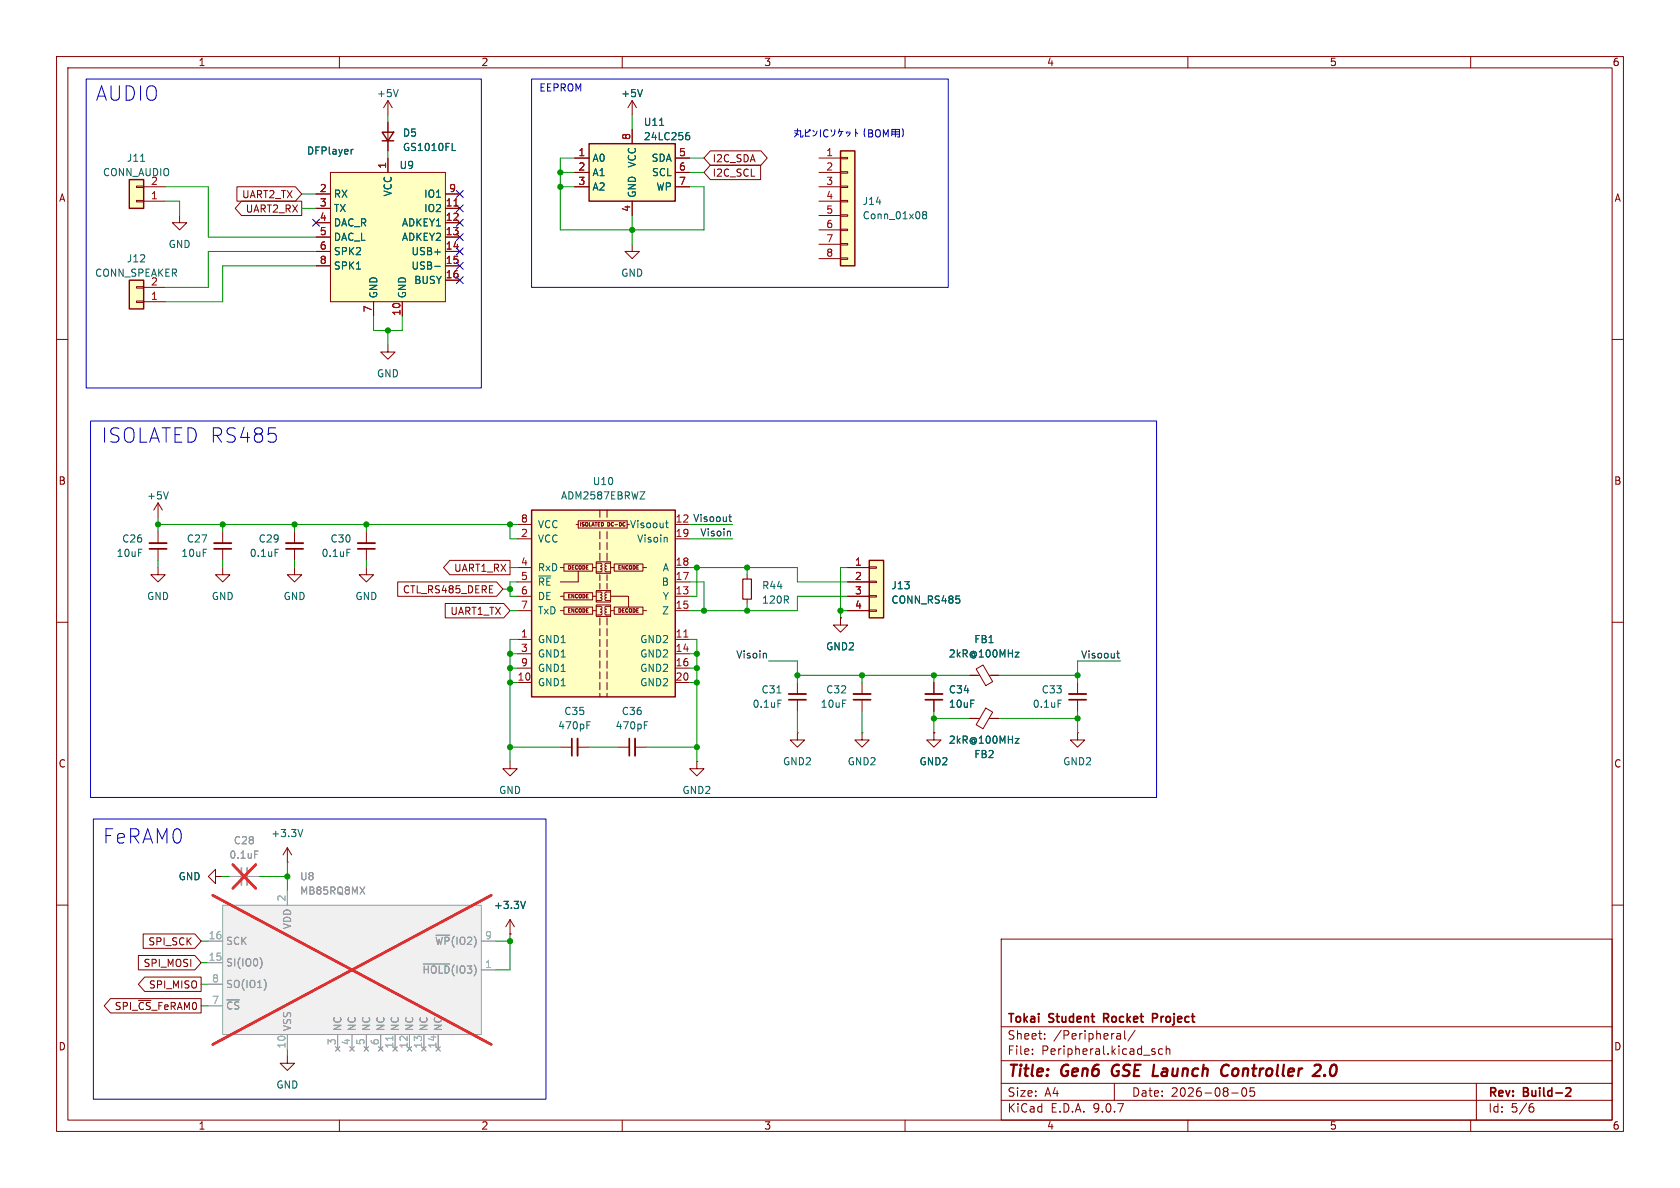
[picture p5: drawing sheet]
<svg xmlns="http://www.w3.org/2000/svg" width="297mm" height="210mm" viewBox="0 0 297 210" stroke-linecap="round" stroke-linejoin="round" font-family="sans-serif">
<g fill="none" stroke="#840000" stroke-width=".18">
<path d="M10 10h277v190h-277zM12 12h273v186h-273zM60 10v2M110 10v2M160 10v2M210 10v2M260 10v2M10 60h2M285 60h2M10 110h2M285 110h2M152.4 129.5v1.3h-1.3l1.3 1.3 1.3-1.3h-1.3"/>
<path d="M152.4 129.5h.1M10 160h2M177 166h108v32h-108zM285 160h2M60 198v2M110 198v2M160 198v2M177 194.5h108M177 191.5h108M177 187.5h108M177 181.5h108M182.5 186.3v.1"/>
<path d="M182.5 185.5v.1M184.7 183.6v.1M184.7 182.8v.1M197 191.5v3M197.6 182.7h.3l.2 .2v.8M198.1 183.6l-.5 .1M198.1 183.1h-.5M198.8 182.2v1.3l.2 .2M200.7 182.1l-1.3 2M204 185.9l.2 .2-.2 .3M204 185.4l.2 .1M205.5 185.5l-.4-.1-.3 .3v.4l.2 .2h.5"/>
<path d="M206.2 185.5l.2-.1 .3 .1 .1 .9M206.2 184.9v1.5M210 198v2M217.7 193.2h1.2M219.7 192.4l.2-.1a.81 .81 0 0 1 .6 .6 .81 .81 0 0 1-.3 .8l-.2 .1a.81 .81 0 0 1-.3-1.4zM221.7 192.3h-.7v.7l.2-.1h.5l.1 .3-.1 .5-.2 .1-.5-.1M260 198v2M261 191.5v6.5M270.6 195.7h.4l.2 .3-.1 .5-.5 .1M271 195.1l-.4 .1"/>
</g>
<path d="M195.1 180h.6M195.7 179.2h-.6v1.5M204.5 179.3l-.7-.1v1.5M204.5 179.9l-.7 .1M277.1 192.3l.5 .1 .1 .3-.9 1.1h.9" fill="none" stroke="#840000" stroke-width=".3"/>
<path d="M196.8 188.5a1.27 1.27 0 0 0 0 1.6M217 190a.73 .73 0 0 1-.8 .1M217.2 188.4a.69 .69 0 0 0-1 .1M232.7 188.2h.5a.45 .45 0 0 1 .3 .6l-.2 .3-1.2 1.1h1.2M234.2 190l.1 .1-.1 .1M234.2 190l-.1 .1 .1 .1M234.2 190v.2" fill="none" stroke="#840000" stroke-width=".4"/>
<path d="M153.7 99.1h2.5v10.1h-2.5z" fill="#ffffc2"/>
<path d="M153.7 99.1h2.5v10.1h-2.5z" fill="none" stroke="#840000" stroke-width=".25"/>
<g fill="none" stroke="#840000" stroke-width=".18">
<path d="M27.9 94v2M27.9 97v2.1M64.8 94v2M64.8 97v2.1M149.9 100.3h3.8M149.9 102.9h3.8M149.9 105.4h3.8M149.9 108h3.8M153.7 100.2h1.2v.3h-1.2zM153.7 102.7h1.2v.3h-1.2zM153.7 105.3h1.2v.2h-1.2zM153.7 107.8h1.2v.3h-1.2z"/>
<path d="M171.4 119.4h1.8M172.6 118.3l1.2-.7 1.7 2.9-1.2 .7zM174.9 119.4h1.6M90.2 134.6v1.3h1.2l-1.2 1.3-1.3-1.3h1.3M123.2 134.6v1.3h1.3l-1.3 1.3-1.3-1.3h1.3M123.2 134.6h.1M141 129.5v1.3h-1.3l1.3 1.3 1.2-1.3h-1.2M141 129.5h.1M152.4 120.7v2M152.4 123.7v2M165.1 129.5v1.3h-1.3l1.3 1.3 1.3-1.3h-1.3M165.1 129.5h.1"/>
<path d="M165.1 120.7v2M165.1 123.7v2M171.4 127h1.8M174.3 125.2l1.2 .7-1.7 2.9-1.2-.7zM174.9 127h1.6M50.8 152.4h.1M50.8 149.9l-.8 1.2M50.8 149.9l.8 1.2M50.8 149.9v2.5"/>
</g>
<path d="M61.3 97.1h.6M169.6 106v.5M179.5 115.3h.6l-.6 .8h.6M179.5 130.5h.6l-.6 .9h.6M53.5 146.6l-.4 1.3" fill="none" stroke="#006464" stroke-width=".18"/>
<path d="M26.4 97h3.1M63.2 97h3.1M150.9 123.7h3M163.6 123.7h3" fill="none" stroke="#840000" stroke-width=".3"/>
<path d="M26.4 96h3.1M63.2 96h3.1M150.9 122.7h3M163.6 122.7h3" fill="none" stroke="#840000" stroke-width=".33"/>
<path d="M94 90.2h25.4v33h-25.4z" fill="#ffffc2"/>
<g fill="none" stroke="#840000" stroke-width=".18">
<path d="M27.9 88.9l-.7 1.3M27.9 88.9l.8 1.3M27.9 88.9v2.5M91.4 92.7h2.6M91.4 95.3h2.6M99.7 99.7h5.1v1.3h-5.1zM101.9 92.7h.3M105.4 99.3h2.5v2h-2.5zM105.4 99.6l1 .1v.2l-.2 .2 .2 .3-.2 .2 .2 .2-.2 .3h-.8M106 90.2v1.2M106 94v1.3M106 95.9v1.3"/>
<path d="M106 97.8v1.3M107.3 90.2v1.2M107.3 94v1.3M107.3 95.9v1.3M107.3 97.8v1.3M107.9 99.6h-.8l-.2 .2 .3 .3-.3 .2 .1 .2 .2 .1-.2 .1v.3l.9 .1M108.6 99.7h5.1v1.3h-5.1zM110.9 92.1h-8.7v1.2h8.7M119.4 95.3h2.5M52.1 100.3v1.3h1.2l-1.2 1.3-1.3-1.3h1.3M64.8 100.3v1.3h1.2l-1.2 1.3-1.3-1.3h1.3M91.4 100.3h2.6"/>
<path d="M91.4 105.4h2.6M91.4 108h2.6M91.4 102.9h2.6M91.4 113h2.6M91.4 115.6h2.6M91.4 118.1h2.6M99.1 100.3h.6M99.1 105.4h.6M99.1 108h.6M99.7 107.3h5.1v1.3h-5.1zM99.7 104.8h5.1v1.2h-5.1zM102.2 101v1.9h-3.1"/>
<path d="M104.8 100.3h.6M104.8 105.4h.6M104.8 108h.6M105.4 104.4h2.5v2h-2.5zM105.4 106.9h2.5v2.1h-2.5zM105.4 104.6l1 .1v.3l-.2 .2 .2 .3-.2 .2 .2 .2-.2 .3h-.8M105.4 107.2l1 .1v.2l-.2 .2 .2 .3-.2 .2 .2 .3-.2 .2h-.8M106 101.6v1M106 103.1v1M106 109.2v1.3M106 111.1v1.3M106 113v1.3"/>
<path d="M106 114.9v1.3M106 116.8v1.3M106 118.7v1.3M107.3 101.6v1M107.3 103.1v1M107.3 109.2v1.3M107.3 111.1v1.3M107.3 113v1.3M107.3 114.9v1.3M107.3 116.8v1.3M107.3 118.7v1.3M107.9 104.6l-.8 .1-.2 .2 .3 .3-.3 .2 .1 .2 .2 .1-.2 .1v.3l.9 .1"/>
<path d="M107.9 107.2h-.8l-.2 .2 .3 .3-.3 .2 .1 .2 .2 .1-.2 .2v.2l.9 .1M107.9 105.4h3.2v1.9M107.9 100.3h.7M107.9 108h.7M108.6 107.3h5.1v1.3h-5.1zM113.7 100.3h.6M113.7 108h.6M119.4 100.3h2.5M119.4 105.4h2.5M119.4 108h2.5M119.4 102.9h2.5M119.4 113h2.5"/>
<path d="M119.4 115.6h2.5M119.4 118.1h2.5M132.1 101.6v.8M132.1 105.9v.8M91.4 120.7h2.6M99.1 132.1h2M102.1 132.1h2M106 120.7v1.2M106 122.6v.6M107.3 120.7v1.2M107.3 122.6v.6M109.2 132.1h2.1"/>
<path d="M112.3 132.1h2M119.4 120.7h2.5M141 120.7v2M141 123.7v2"/>
</g>
<path d="M94 90.2h25.4v33h-25.4z" fill="none" stroke="#840000" stroke-width=".25"/>
<path d="M29.8 86.9l-.5 1.3M113.2 86.9h.8l-.8 1.3h.8M117.7 92.4h.4M117.8 95l.2 .2v.6M117.8 92v1.1l.3 .2M95.2 101.8h2.2M103.8 128.2h.4M103.8 127.6h.6M113.9 128.2h.4M113.9 127.6h.6M137.4 122.5h.7M137.5 123.8h.6" fill="none" stroke="#006464" stroke-width=".18"/>
<path d="M120.9 112.6h.7" fill="none" stroke="#a90000" stroke-width=".18"/>
<path d="M101.1 130.6v3M111.3 130.6v3M139.4 123.7h3.1" fill="none" stroke="#840000" stroke-width=".3"/>
<path d="M102.1 130.6v3M112.3 130.6v3M139.4 122.7h3.1" fill="none" stroke="#840000" stroke-width=".33"/>
<path d="M131.3 102.4h1.5v3.5h-1.5z" fill="none" stroke="#840000" stroke-width=".2"/>
<path d="M42.7 153.4v3.1" fill="none" stroke="#a1a1a1" stroke-width=".3"/>
<path d="M43.7 153.4v3.1" fill="none" stroke="#a1a1a1" stroke-width=".33"/>
<path d="M40.6 154.9h2.1M43.7 154.9h2" fill="none" stroke="#a1a1a1" stroke-width=".18"/>
<path d="M45 150.4h.6" fill="none" stroke="#989898" stroke-width=".18"/>
<path d="M41.2 152.8l4 4.2M45.2 152.8l-4 4.2" fill="none" stroke="#e12e31" stroke-width=".46"/>
<path d="M22.9 49.5h2.5v5.1h-2.5z" fill="#ffffc2"/>
<path d="M22.9 49.5h2.5v5.1h-2.5z" fill="none" stroke="#840000" stroke-width=".25"/>
<g fill="none" stroke="#840000" stroke-width=".18">
<path d="M24.1 53.2h1.3v.3h-1.3zM24.1 50.7h1.3v.2h-1.3zM25.4 53.3h3.8M25.4 50.8h3.8M52.1 94v2M52.1 97v2.1M27.9 100.3v1.3h1.3l-1.3 1.3-1.2-1.3h1.2M190.5 129.5v1.3h-1.3l1.3 1.3 1.3-1.3h-1.3M190.5 129.5h.1M190.5 120.7v2M190.5 123.7v2M90.2 165.1h.1"/>
<path d="M90.2 162.6l-.8 1.2M90.2 162.6l.7 1.2M90.2 162.6v2.5M50.8 186.7v1.3h1.3l-1.3 1.2-1.3-1.2h1.3"/>
</g>
<path d="M48.6 97.1h.6M187.1 123.8h.6M92.9 159.3l-.4 1.3" fill="none" stroke="#006464" stroke-width=".18"/>
<path d="M50.5 97h3.1M189 123.7h3" fill="none" stroke="#840000" stroke-width=".3"/>
<path d="M50.5 96h3.1M189 122.7h3" fill="none" stroke="#840000" stroke-width=".33"/>
<path d="M39.4 160h45.7v22.9h-45.7z" fill="#f0f0f0"/>
<g fill="none" stroke="#a1a1a1" stroke-width=".18">
<path d="M50.8 157.5v2.5M36.8 166.4h2.6M36.8 170.2h2.6M36.8 174h2.6M36.8 177.8h2.6M39.4 160h45.7v22.9h-45.7zM85.1 166.4h2.5M85.1 171.5h2.5M50.8 182.9v2.5M59.3 185l.8 .8M59.7 182.9v2.5M60.1 185l-.8 .8"/>
<path d="M61.8 185l.8 .8M62.2 182.9v2.5M62.6 185l-.8 .8M64.4 185l.8 .8M64.8 182.9v2.5M65.2 185l-.8 .8M66.9 185l.8 .8M67.3 182.9v2.5M67.7 185l-.8 .8M69.5 185l.7 .8M69.8 182.9v2.5M70.2 185l-.7 .8"/>
<path d="M72 185l.8 .8M72.4 182.9v2.5M72.8 185l-.8 .8M74.9 182.9v2.5M77.1 185l.8 .8M77.5 182.9v2.5M77.9 185l-.8 .8"/>
</g>
<path d="M63.6 156.8l.9 1.3M64.5 156.8l-.9 1.3M46 169.4a1.49 1.49 0 0 1 0 1.8M46.9 173.5l.2 .5-.2 .7M74.8 170.4h4.7" fill="none" stroke="#989898" stroke-width=".18"/>
<path d="M69.4 183.2v.7" fill="none" stroke="#aaa" stroke-width=".18"/>
<path d="M37.6 158.3l49.2 26.3M86.8 158.3l-49.2 26.3" fill="none" stroke="#e12e31" stroke-width=".46"/>
<path d="M148.6 26.7h2.5v20.3h-2.5z" fill="#ffffc2"/>
<path d="M148.6 26.7h2.5v20.3h-2.5z" fill="none" stroke="#840000" stroke-width=".25"/>
<g fill="none" stroke="#840000" stroke-width=".18">
<path d="M144.8 27.9h3.8M144.8 30.5h3.8M144.8 33h3.8M144.8 35.6h3.8M144.8 38.1h3.8M148.6 27.8h1.3v.3h-1.3zM148.6 30.4h1.3v.2h-1.3zM148.6 32.9h1.3v.2h-1.3zM148.6 35.4h1.3v.3h-1.3zM148.6 38h1.3v.2h-1.3zM144.8 40.6h3.8M144.8 43.2h3.8"/>
<path d="M144.8 45.7h3.8M148.6 40.5h1.3v.3h-1.3zM148.6 43.1h1.3v.2h-1.3zM148.6 45.6h1.3v.2h-1.3z"/>
</g>
<path d="M163.3 38l-.2-.3 .2-.3h.3l.2 .3-.2 .3M163.3 38l-.2 .2 .1 .4 .1 .1 .4-.1 .1-.2v-.2l-.2-.2M163.3 38h.3" fill="none" stroke="#006464" stroke-width=".18"/>
<path d="M104.1 25.4h15.3v10.2h-15.3z" fill="#ffffc2"/>
<path d="M104.1 25.4h15.3v10.2h-15.3z" fill="none" stroke="#840000" stroke-width=".25"/>
<g fill="none" stroke="#840000" stroke-width=".18">
<path d="M68.6 17.8l-.8 1.3M68.6 17.8l.7 1.3M68.6 17.8v2.5M111.8 17.8v2.5M111.8 17.8l-.8 1.3M111.8 17.8l.7 1.3M101.6 27.9h2.5M101.6 30.5h2.5M101.6 33h2.5M111.8 22.9v2.5M111.8 35.6v2.5M119.4 27.9h2.5"/>
<path d="M119.4 30.5h2.5M119.4 33h2.5M111.8 43.2v1.3h1.2l-1.2 1.2-1.3-1.2h1.3"/>
</g>
<path d="M70.4 15.8l-.4 1.3M113.6 15.8l-.4 1.3M116.6 22.2h.7M121.4 23.9h.3l.2 .3v.4l-.5 .1M121.8 23.4l-.4 .1" fill="none" stroke="#006464" stroke-width=".18"/>
<path d="M22.9 31.8h2.5v5h-2.5z" fill="#ffffc2"/>
<path d="M22.9 31.8h2.5v5h-2.5z" fill="none" stroke="#840000" stroke-width=".25"/>
<path d="M24.1 35.4h1.3v.3h-1.3zM24.1 32.9h1.3v.2h-1.3zM25.4 35.6h3.8M25.4 33h3.8" fill="none" stroke="#840000" stroke-width=".18"/>
<path d="M24.9 28.5h.7" fill="none" stroke="#006464" stroke-width=".18"/>
<path d="M58.4 30.5h20.3v22.8h-20.3z" fill="#ffffc2"/>
<g fill="none" stroke="#840000" stroke-width=".18">
<path d="M31.7 38.1v1.3h1.3l-1.3 1.2-1.2-1.2h1.2M41.9 33h10.3l1.1 1.3-1.1 1.3h-10.3zM42.7 35.6h10.6v2.5h-10.6l-1.1-1.3zM55.9 34.3h2.5M55.9 36.8h2.5M55.9 39.4h2.5M58.4 30.5h20.3v22.8h-20.3zM68.6 21.6v5.1M68.6 27.9v2.6M78.7 34.3h2.6M78.7 36.8h2.6M78.7 39.4h2.6"/>
<path d="M101.6 27.9h2.5M101.6 30.5h2.5M101.6 33h2.5M111.8 22.9v2.5M111.8 35.6v2.5M119.4 27.9h2.5M119.4 30.5h2.5M119.4 33h2.5M125.6 26.7h8.9l1.1 1.2-1.1 1.3h-8.9l-1.1-1.3zM125.6 29.2h8.9v2.6h-8.9l-1.1-1.3zM55.9 41.9h2.5M55.9 44.5h2.5"/>
<path d="M55.9 47h2.5M66 53.3v2.6M71.1 53.3v2.6M78.7 41.9h2.6M78.7 44.5h2.6M78.7 47h2.6M78.7 49.5h2.6M68.6 61v1.2h1.2l-1.2 1.3-1.3-1.3h1.3M39.4 94v2M39.4 97v2.1M79.5 99.1h10.7v2.5h-10.7l-1.1-1.3zM39.4 100.3v1.3h1.2l-1.2 1.3-1.3-1.3h1.3"/>
<path d="M70.3 102.9h17.5l1.1 1.2-1.1 1.3h-17.5zM78.7 106.7h10.4l1.1 1.3-1.1 1.2h-10.4zM148.6 109.2v1.3h1.3l-1.3 1.3-1.3-1.3h1.3M148.6 109.2h.1M149.9 100.3h3.8M149.9 102.9h3.8M149.9 105.4h3.8M149.9 108h3.8M171.4 119.4h1.3M175.3 119.4h1.2M165.1 129.5h.1M165.1 120.7v2"/>
<path d="M165.1 123.7v2M171.4 127h1.3M175.3 127h1.2M38.1 154.9v-1.2l-1.3 1.2 1.3 1.3v-1.3h1.3M19.5 176.5h16.1v2.6h-16.1l-1.1-1.3zM24.5 168.9h9.9l1.2 1.3-1.2 1.3h-9.9zM25.3 165.1h9.1l1.2 1.3-1.2 1.2h-9.1zM25.6 172.7h10v2.6h-10l-1.1-1.3zM90.2 165.1h.1"/>
</g>
<path d="M113.6 15.8l-.4 1.3M62.4 26.4l-.3 .1M79.9 26.6h.6M116.6 22.2h.7M121.4 23.9h.3l.2 .3v.4l-.5 .1M121.8 23.4l-.4 .1M63 47.6h.7M76.9 47.1h.9M169.6 106v.5M179.5 115.3h.6l-.6 .8h.6M179.5 130.5h.6l-.6 .9h.6M92.9 159.3l-.4 1.3" fill="none" stroke="#006464" stroke-width=".18"/>
<path d="M80.3 36.4h.7" fill="none" stroke="#a90000" stroke-width=".18"/>
<path d="M67.6 23.4h2l-1 1.5zM67.6 24.9h2" fill="none" stroke="#840000" stroke-width=".25"/>
<path d="M37.8 97h3.1" fill="none" stroke="#840000" stroke-width=".3"/>
<path d="M37.8 96h3.1" fill="none" stroke="#840000" stroke-width=".33"/>
<path d="M128.8 91.4h.5M129 93.9l.1 .2v.6M129 90.9v1.1l.3 .2M135.3 115.5l.2 .2v.6M197.4 115.5h.5M197.6 115.1v1l.3 .2" fill="none" stroke="#0f0f0f" stroke-width=".18"/>
<g fill="none" stroke="#009600" stroke-width=".18">
<path d="M29.2 33h7.6v8.9h19.1M29.2 35.6h2.5v2.5M53.3 34.3h2.6M53.3 36.8h2.6M68.6 20.3v1.3M68.6 26.7v1.2M99.1 33h2.5M99.1 30.5h2.5M101.6 27.9h-2.5v12.7h25.4v-7.6h-2.6M111.8 20.3v2.6M111.8 38.1v5.1M121.9 30.5h2.6"/>
<path d="M121.9 27.9h2.6M55.9 47h-16.5v6.3h-10.2M55.9 44.5h-19.1v6.3h-7.6M66 55.9v2.5h5.1v-2.5M68.6 58.4v2.6M27.9 92.7h63.5M27.9 91.4v2.6M27.9 99.1v1.2M39.4 92.7v1.3M39.4 99.1v1.2M52.1 92.7v1.3M52.1 99.1v1.2"/>
<path d="M64.8 92.7v1.3M64.8 99.1v1.2M90.2 92.7v2.6h1.2M121.9 92.7h7.6M121.9 95.3h7.6M88.9 104.1h1.3M90.2 100.3h1.2M90.2 108h1.2M90.2 118.1h1.2M90.2 115.6h1.2M91.4 102.9h-1.2v2.5h1.2M91.4 113h-1.2v21.6"/>
<path d="M121.9 100.3h19.1v2.6h8.9M121.9 102.9h2.6v5.1M121.9 113h1.3v21.6M121.9 118.1h1.3M121.9 115.6h1.3M123.2 100.3v5.1h-1.3M132.1 100.3v1.3M132.1 106.7v1.3M135.9 116.8h5.1v3.9M141 119.4h30.4M148.6 108h1.3M149.9 100.3h-1.3v8.9"/>
<path d="M149.9 105.4h-8.9v2.6h-19.1M152.4 119.4v1.3M165.1 119.4v1.3M176.5 119.4h14M198.1 116.8h-7.6v3.9M90.2 132.1h8.9M90.2 120.7h1.2M104.1 132.1h5.1M114.3 132.1h8.9M121.9 120.7h1.3M141 125.7v3.8M152.4 125.7v3.8"/>
<path d="M165.1 125.7v3.8M165.1 127h6.3M176.5 127h14M190.5 125.7v3.8M39.4 154.9h1.2M45.7 154.9h5.1M50.8 152.4v5.1M35.6 166.4h1.2M35.6 170.2h1.2M35.6 174h1.2M87.6 166.4h2.6M90.2 165.1v6.4h-2.6"/>
<path d="M50.8 185.4v1.3"/>
</g>
<g fill="none" stroke="#000084" stroke-width=".18">
<path d="M55.3 38.8l1.2 1.2M56.5 38.8l-1.2 1.2M80.7 36.2l1.2 1.2M80.7 38.8l1.2 1.2M80.7 33.7l1.2 1.2M81.9 36.2l-1.2 1.2M81.9 38.8l-1.2 1.2M81.9 33.7l-1.2 1.2M80.7 43.8l1.2 1.3M80.7 48.9l1.2 1.2M80.7 41.3l1.2 1.2M80.7 46.4l1.2 1.2"/>
<path d="M81.9 43.8l-1.2 1.3M81.9 48.9l-1.2 1.2M81.9 41.3l-1.2 1.2M81.9 46.4l-1.2 1.2"/>
</g>
<g fill="none" stroke="#0000c2" stroke-width=".18">
<path d="M15.2 14h69.9v54.6h-69.9zM94 14h73.6v36.8h-73.6zM140.4 23.1h1.1v1.1h.4l.1-.3M140.5 23.5l.7 .3M141 22.8a1.54 1.54 0 0 1-.6 1.4M142.4 22.9v1.2h.7M143.1 23.2l-.7 .3M143.1 22.9l.1 .1v.1h-.1zM143.7 23.1l.3 .2M144.4 23.2a.84 .84 0 0 1-.7 .8M145 22.9v1.3M146.4 23.1a.6 .6 0 0 0-.9 .4 .6 .6 0 0 0 .6 .7l.3-.1"/>
<path d="M146.9 22.9l.1 .4M147.6 22.9v.4a.87 .87 0 0 1-.6 .8M148.4 23.2h.6M148.4 22.8l-.2 .7M148.7 23.2v.5l-.3 .4M149.6 23.3l.1 .3M149.9 23.2v.3M150.2 23.3a.65 .65 0 0 1-.4 .8M151.3 23.4l.3 .3M151.3 22.8v1.3M152.9 22.8l-.1 .4 .1 .9M153.6 22.9h.4l.2 .3-.2 .3 .2 .2 .1 .3-.2 .2h-.5z"/>
<path d="M153.6 23.5h.4M154.8 23.1l.3-.2a.43 .43 0 0 1 .5 .5v.4a.42 .42 0 0 1-.4 .4 .42 .42 0 0 1-.4-.4zM156.2 24.2v-1.3l.4 .9 .4-.9v1.3M157.6 24l.1-1.1h1.3v1.3h-.3M157.7 23.7h1.3M157.7 23.3h1.3M158.3 22.9v1.3M159.5 22.8a1.25 1.25 0 0 1 0 1.3M16 74.4h188.5v66.6h-188.5zM16.5 144.8h80v49.5h-80z"/>
</g>
<path d="M45 150.4h.6M63.6 156.8l.9 1.3M64.5 156.8l-.9 1.3M46 169.4a1.49 1.49 0 0 1 0 1.8M46.9 173.5l.2 .5-.2 .7M74.8 170.4h4.7" fill="none" stroke="#989898" stroke-width=".18"/>
<g fill="none" stroke="#a1a1a1" stroke-width=".18">
<path d="M40.6 154.9h2.1M43.7 154.9h2M50.8 157.5v2.5M36.8 166.4h2.6M36.8 170.2h2.6M36.8 174h2.6M36.8 177.8h2.6M85.1 166.4h2.5M85.1 171.5h2.5M50.8 182.9v2.5M59.3 185l.8 .8M59.7 182.9v2.5"/>
<path d="M60.1 185l-.8 .8M61.8 185l.8 .8M62.2 182.9v2.5M62.6 185l-.8 .8M64.4 185l.8 .8M64.8 182.9v2.5M65.2 185l-.8 .8M66.9 185l.8 .8M67.3 182.9v2.5M67.7 185l-.8 .8M69.5 185l.7 .8M69.8 182.9v2.5"/>
<path d="M70.2 185l-.7 .8M72 185l.8 .8M72.4 182.9v2.5M72.8 185l-.8 .8M74.9 182.9v2.5M77.1 185l.8 .8M77.5 182.9v2.5M77.9 185l-.8 .8"/>
</g>
<path d="M37.6 158.3l49.2 26.3M41.2 152.8l4 4.2M45.2 152.8l-4 4.2M86.8 158.3l-49.2 26.3" fill="none" stroke="#e12e31" stroke-width=".46"/>
<path d="M69.4 183.2v.7" fill="none" stroke="#aaa" stroke-width=".18"/>
<g fill="#009600" stroke="#009600" stroke-width=".18">
<circle cx="27.9" cy="92.7" r=".46"/>
<circle cx="39.4" cy="92.7" r=".46"/>
<circle cx="64.8" cy="92.7" r=".46"/>
<circle cx="52.1" cy="92.7" r=".46"/>
<circle cx="90.2" cy="92.7" r=".46"/>
<circle cx="68.6" cy="58.4" r=".46"/>
<circle cx="99.1" cy="30.5" r=".46"/>
<circle cx="99.1" cy="33" r=".46"/>
<circle cx="111.8" cy="40.6" r=".46"/>
<circle cx="123.2" cy="120.7" r=".46"/>
<circle cx="90.2" cy="104.1" r=".46"/>
<circle cx="123.2" cy="118.1" r=".46"/>
<circle cx="165.1" cy="119.4" r=".46"/>
<circle cx="123.2" cy="100.3" r=".46"/>
<circle cx="124.5" cy="108" r=".46"/>
<circle cx="132.1" cy="100.3" r=".46"/>
<circle cx="148.6" cy="108" r=".46"/>
<circle cx="132.1" cy="108" r=".46"/>
<circle cx="190.5" cy="127" r=".46"/>
<circle cx="190.5" cy="119.4" r=".46"/>
<circle cx="165.1" cy="127" r=".46"/>
<circle cx="123.2" cy="132.1" r=".46"/>
<circle cx="123.2" cy="115.6" r=".46"/>
<circle cx="141" cy="119.4" r=".46"/>
<circle cx="152.4" cy="119.4" r=".46"/>
<circle cx="90.2" cy="118.1" r=".46"/>
<circle cx="90.2" cy="115.6" r=".46"/>
<circle cx="90.2" cy="120.7" r=".46"/>
<circle cx="90.2" cy="132.1" r=".46"/>
<circle cx="90.2" cy="166.4" r=".46"/>
<circle cx="50.8" cy="154.9" r=".46"/>
</g>
<g font-size="3.5" fill="#0000c2">
<text x="16.8" y="18">AUDIO</text>
<text x="17.8" y="78.5">ISOLATED RS485</text>
<text x="18" y="149.4">FeRAM0</text>
</g>
<g font-size="2.8" fill="#840000">
<text x="178" y="190.9">Title:</text>
<text x="187.7" y="190.9">Gen6</text>
<text x="197.4" y="190.9">GSE Launch</text>
<text x="218.3" y="190.9">Controller</text>
<text x="235.5" y="190.9">2.0</text>
</g>
<g font-size="2.1" fill="#840000">
<text x="178" y="184">Sheet:</text>
<text x="178" y="181.2">Tokai</text>
<text x="185.5" y="181.2">Student</text>
<text x="186.2" y="184">/Peripheral/</text>
<text x="195.8" y="181.2">Rocket</text>
<text x="205" y="181.2">Project</text>
<text x="178" y="186.7">File:</text>
<text x="184.1" y="186.7">Peripheral.kicad_sch</text>
<text x="178" y="196.9">KiCad</text>
<text x="178" y="194.1">Size:</text>
<text x="184.7" y="194.1">A4</text>
<text x="185.7" y="196.9">E.D.A.</text>
<text x="193.3" y="196.9">9.0.7</text>
<text x="200" y="194.1">Date:</text>
<text x="207" y="194.1">2026-08-05</text>
<text x="263" y="194.3">Rev:</text>
<text x="263" y="196.9">Id:</text>
<text x="267.1" y="196.9">5/6</text>
<text x="269.4" y="194.3">Build-2</text>
</g>
<g font-size="1.8" fill="#840000">
<text x="35" y="11.9">1</text>
<text x="85" y="11.9">2</text>
<text x="135" y="11.9">3</text>
<text x="185" y="11.9">4</text>
<text x="235" y="11.9">5</text>
<text x="285" y="11.9">6</text>
<text x="125.9" y="28.9">I2C_SDA</text>
<text x="10.3" y="35.9">A</text>
<text x="42.7" y="35.2">UART2_TX</text>
<text x="125.9" y="31.4">I2C_SCL</text>
<text x="285.3" y="35.9">A</text>
<text x="43.3" y="37.8">UART2_RX</text>
<text x="10.3" y="85.9">B</text>
<text x="285.3" y="85.9">B</text>
<text x="80.2" y="101.3">UART1_RX</text>
<text x="71.1" y="105.1">CTL_RS485_DERE</text>
<text x="79.5" y="108.9">UART1_TX</text>
<text x="10.3" y="135.9">C</text>
<text x="285.3" y="135.9">C</text>
<text x="26.1" y="167.3">SPI_SCK</text>
<text x="25.3" y="171.1">SPI_MOSI</text>
<text x="26.2" y="174.9">SPI_MISO</text>
<text x="10.3" y="185.9">D</text>
<text x="285.3" y="185.9">D</text>
<text x="35" y="199.9">1</text>
<text x="85" y="199.9">2</text>
<text x="135" y="199.9">3</text>
<text x="185" y="199.9">4</text>
<text x="235" y="199.9">5</text>
<text x="285" y="199.9">6</text>
</g>
<g font-size="1.8" fill="#006464">
<text x="66.5" y="17.4">+5V</text>
<text x="109.7" y="17.4">+5V</text>
<text x="113.7" y="22.5">U11</text>
<text x="22.3" y="28.8">J11</text>
<text x="54.2" y="27.5">DFPlayer</text>
<text x="71.1" y="24.4">D5</text>
<text x="71.1" y="26.9">GS1010FL</text>
<text x="104.6" y="28.8">A0</text>
<text x="112.6" y="29.7" transform="rotate(-90 112.6 29.7)">VCC</text>
<text x="113.7" y="25">24LC256</text>
<text x="115.1" y="28.8">SDA</text>
<text x="18.1" y="31.3">CONN_AUDIO</text>
<text x="26.6" y="32.8">2</text>
<text x="58.9" y="35.2">RX</text>
<text x="69.4" y="34.8" transform="rotate(-90 69.4 34.8)">VCC</text>
<text x="70.5" y="30.1">U9</text>
<text x="74.9" y="35.2">IO1</text>
<text x="104.6" y="31.3">A1</text>
<text x="104.6" y="33.9">A2</text>
<text x="112.6" y="35.1" transform="rotate(-90 112.6 35.1)">GND</text>
<text x="115.2" y="31.3">SCL</text>
<text x="115.9" y="33.9">WP</text>
<text x="58.9" y="37.7">TX</text>
<text x="58.9" y="40.2">DAC_R</text>
<text x="71" y="40.2">ADKEY1</text>
<text x="74.9" y="37.7">IO2</text>
<text x="152.4" y="39">Conn_01x08</text>
<text x="152.4" y="36.4">J14</text>
<text x="22.3" y="46.6">J12</text>
<text x="29.7" y="44">GND</text>
<text x="58.9" y="42.8">DAC_L</text>
<text x="58.9" y="45.3">SPK2</text>
<text x="58.9" y="47.9">SPK1</text>
<text x="71" y="42.8">ADKEY2</text>
<text x="72.6" y="45.3">USB+</text>
<text x="72.6" y="47.9">USB-</text>
<text x="16.7" y="49.1">CONN_SPEAKER</text>
<text x="66.9" y="52.8" transform="rotate(-90 66.9 52.8)">GND</text>
<text x="72" y="52.8" transform="rotate(-90 72 52.8)">GND</text>
<text x="73.1" y="50.4">BUSY</text>
<text x="109.7" y="49.1">GND</text>
<text x="66.5" y="66.9">GND</text>
<text x="25.9" y="88.5">+5V</text>
<text x="99.1" y="88.5">ADM2587EBRWZ</text>
<text x="104.7" y="86">U10</text>
<text x="95" y="93.6">VCC</text>
<text x="111.3" y="93.6">Visoout</text>
<text x="20.5" y="98.6">10uF</text>
<text x="21.5" y="96.1">C26</text>
<text x="32" y="98.6">10uF</text>
<text x="32.9" y="96.1">C27</text>
<text x="44.1" y="98.6">0.1uF</text>
<text x="45.6" y="96.1">C29</text>
<text x="56.8" y="98.6">0.1uF</text>
<text x="58.3" y="96.1">C30</text>
<text x="95" y="96.1">VCC</text>
<text x="95" y="101.2">RxD</text>
<text x="112.5" y="96.1">Visoin</text>
<text x="117.1" y="101.2">A</text>
<text x="25.9" y="106.3">GND</text>
<text x="37.3" y="106.3">GND</text>
<text x="50" y="106.3">GND</text>
<text x="62.7" y="106.3">GND</text>
<text x="95" y="103.7">~{RE}</text>
<text x="95" y="106.3">DE</text>
<text x="116.9" y="103.7">B</text>
<text x="117.1" y="106.3">Y</text>
<text x="134.6" y="106.9">120R</text>
<text x="134.6" y="104.4">R44</text>
<text x="157.5" y="106.9">CONN_RS485</text>
<text x="157.5" y="104.4">J13</text>
<text x="95" y="108.8">TxD</text>
<text x="95" y="113.9">GND1</text>
<text x="113.1" y="113.9">GND2</text>
<text x="117" y="108.8">Z</text>
<text x="172.1" y="113.9">FB1</text>
<text x="95" y="116.4">GND1</text>
<text x="95" y="119">GND1</text>
<text x="113.1" y="116.4">GND2</text>
<text x="113.1" y="119">GND2</text>
<text x="145.9" y="115.2">GND2</text>
<text x="167.6" y="116.4">2kR@100MHz</text>
<text x="95" y="121.5">GND1</text>
<text x="113.1" y="121.5">GND2</text>
<text x="133" y="125.3">0.1uF</text>
<text x="134.5" y="122.8">C31</text>
<text x="145" y="125.3">10uF</text>
<text x="146" y="122.8">C32</text>
<text x="167.6" y="122.8">C34</text>
<text x="167.6" y="125.3">10uF</text>
<text x="182.5" y="125.3">0.1uF</text>
<text x="184.1" y="122.8">C33</text>
<text x="98.6" y="129.1">470pF</text>
<text x="99.7" y="126.6">C35</text>
<text x="108.7" y="129.1">470pF</text>
<text x="109.8" y="126.6">C36</text>
<text x="167.6" y="131.7">2kR@100MHz</text>
<text x="138.3" y="135.5">GND2</text>
<text x="149.8" y="135.5">GND2</text>
<text x="162.5" y="135.5">GND2</text>
<text x="172.1" y="134.2">FB2</text>
<text x="187.9" y="135.5">GND2</text>
<text x="88.1" y="140.6">GND</text>
<text x="120.5" y="140.6">GND2</text>
<text x="47.9" y="148.2">+3.3V</text>
<text x="31.5" y="155.8">GND</text>
<text x="87.2" y="160.9">+3.3V</text>
<text x="48.8" y="192.6">GND</text>
</g>
<text font-size="1.8" fill="#0000c2" x="95.2" y="16.3">EEPROM</text>
<g font-size="1.8" fill="#a90000">
<text x="68.3" y="29.9" transform="rotate(-90 68.3 29.9)">1</text>
<text x="102.2" y="27.7">1</text>
<text x="111.5" y="24.8" transform="rotate(-90 111.5 24.8)">8</text>
<text x="119.9" y="27.7">5</text>
<text x="146" y="27.7">1</text>
<text x="26.6" y="35.3">1</text>
<text x="56.4" y="34">2</text>
<text x="79.3" y="34">9</text>
<text x="102.2" y="30.2">2</text>
<text x="102.2" y="32.8">3</text>
<text x="119.9" y="30.2">6</text>
<text x="119.9" y="32.8">7</text>
<text x="146" y="30.2">2</text>
<text x="146" y="32.8">3</text>
<text x="146" y="35.3">4</text>
<text x="56.4" y="36.6">3</text>
<text x="56.4" y="39.1">4</text>
<text x="56.4" y="41.7">5</text>
<text x="78.7" y="36.6">11</text>
<text x="78.7" y="39.1">12</text>
<text x="78.7" y="41.7">13</text>
<text x="111.5" y="37.5" transform="rotate(-90 111.5 37.5)">4</text>
<text x="146" y="37.8">5</text>
<text x="146" y="40.4">6</text>
<text x="56.4" y="44.2">6</text>
<text x="56.4" y="46.7">8</text>
<text x="78.7" y="44.2">14</text>
<text x="78.7" y="46.7">15</text>
<text x="146" y="42.9">7</text>
<text x="146" y="45.5">8</text>
<text x="26.6" y="53.1">1</text>
<text x="26.6" y="50.5">2</text>
<text x="78.7" y="49.3">16</text>
<text x="65.8" y="55.3" transform="rotate(-90 65.8 55.3)">7</text>
<text x="70.9" y="55.9" transform="rotate(-90 70.9 55.9)">10</text>
<text x="92" y="92.5">8</text>
<text x="92" y="95">2</text>
<text x="119.3" y="95">19</text>
<text x="92" y="100.1">4</text>
<text x="119.3" y="100.1">18</text>
<text x="151.1" y="100.1">1</text>
<text x="92" y="102.6">5</text>
<text x="92" y="105.2">6</text>
<text x="92" y="107.7">7</text>
<text x="119.3" y="102.6">17</text>
<text x="119.3" y="105.2">13</text>
<text x="119.3" y="107.7">15</text>
<text x="151.1" y="102.6">2</text>
<text x="151.1" y="105.2">3</text>
<text x="151.1" y="107.7">4</text>
<text x="92" y="112.8">1</text>
<text x="119.3" y="112.8">11</text>
<text x="92" y="115.3">3</text>
<text x="92" y="117.9">9</text>
<text x="119.3" y="115.3">14</text>
<text x="119.3" y="117.9">16</text>
<text x="91.4" y="120.4">10</text>
<text x="119.3" y="120.4">20</text>
</g>
<g font-size="1.8" fill="#0f0f0f">
<text x="119.3" y="92.5">12 Visoout</text>
<text x="123.7" y="94.9">Visoin</text>
<text x="130.1" y="116.5">Visoin</text>
<text x="191" y="116.5">Visoout</text>
</g>
<g font-size="1.8" fill="#989898">
<text x="41.2" y="149.5">C28</text>
<text x="40.5" y="152">0.1uF</text>
<text x="53" y="155.8">U8</text>
<text x="53" y="158.3">MB85RQ8MX</text>
<text x="39.9" y="167.2">SCK</text>
<text x="51.7" y="164.4" transform="rotate(-90 51.7 164.4)">VDD</text>
<text x="76.8" y="167.2">~{WP}(IO2)</text>
<text x="39.9" y="171">SI(IO0)</text>
<text x="74.6" y="172.3">~{HOLD}(IO3)</text>
<text x="39.9" y="174.9">SO(IO1)</text>
<text x="39.9" y="178.7">~{CS}</text>
<text x="51.7" y="182.4" transform="rotate(-90 51.7 182.4)">VSS</text>
<text x="60.6" y="182.4" transform="rotate(-90 60.6 182.4)">NC</text>
<text x="63.1" y="182.4" transform="rotate(-90 63.1 182.4)">NC</text>
<text x="65.6" y="182.4" transform="rotate(-90 65.6 182.4)">NC</text>
<text x="68.2" y="182.4" transform="rotate(-90 68.2 182.4)">NC</text>
<text x="70.7" y="182.4" transform="rotate(-90 70.7 182.4)">NC</text>
<text x="73.3" y="182.4" transform="rotate(-90 73.3 182.4)">NC</text>
<text x="75.8" y="182.4" transform="rotate(-90 75.8 182.4)">NC</text>
<text x="78.3" y="182.4" transform="rotate(-90 78.3 182.4)">NC</text>
</g>
<g font-size="1.8" fill="#aaa">
<text x="50.5" y="159.5" transform="rotate(-90 50.5 159.5)">2</text>
<text x="36.8" y="166.1">16</text>
<text x="85.7" y="166.1">9</text>
<text x="36.8" y="169.9">15</text>
<text x="37.4" y="173.7">8</text>
<text x="85.7" y="171.2">1</text>
<text x="37.4" y="177.5">7</text>
<text x="50.5" y="185.5" transform="rotate(-90 50.5 185.5)">10</text>
<text x="59.4" y="184.9" transform="rotate(-90 59.4 184.9)">3</text>
<text x="62" y="184.9" transform="rotate(-90 62 184.9)">4</text>
<text x="64.5" y="184.9" transform="rotate(-90 64.5 184.9)">5</text>
<text x="67.1" y="184.9" transform="rotate(-90 67.1 184.9)">6</text>
<text x="69.6" y="185.5" transform="rotate(-90 69.6 185.5)">11</text>
<text x="72.1" y="185.5" transform="rotate(-90 72.1 185.5)">12</text>
<text x="74.7" y="185.5" transform="rotate(-90 74.7 185.5)">13</text>
<text x="77.2" y="185.5" transform="rotate(-90 77.2 185.5)">14</text>
</g>
<text font-size="1.8" fill="#009600" x="20.2" y="178.8">SPI_~{CS}_FeRAM0</text>
<g font-size=".9" fill="#840000">
<text x="102.3" y="93.3">ISOLATED</text>
<text x="107.5" y="93.3">DC-DC</text>
<text x="100.2" y="100.9">DECODE</text>
<text x="109.1" y="100.9">ENCODE</text>
<text x="100.2" y="106">ENCODE</text>
<text x="100.2" y="108.5">ENCODE</text>
<text x="109.1" y="108.5">DECODE</text>
</g>
</svg>
